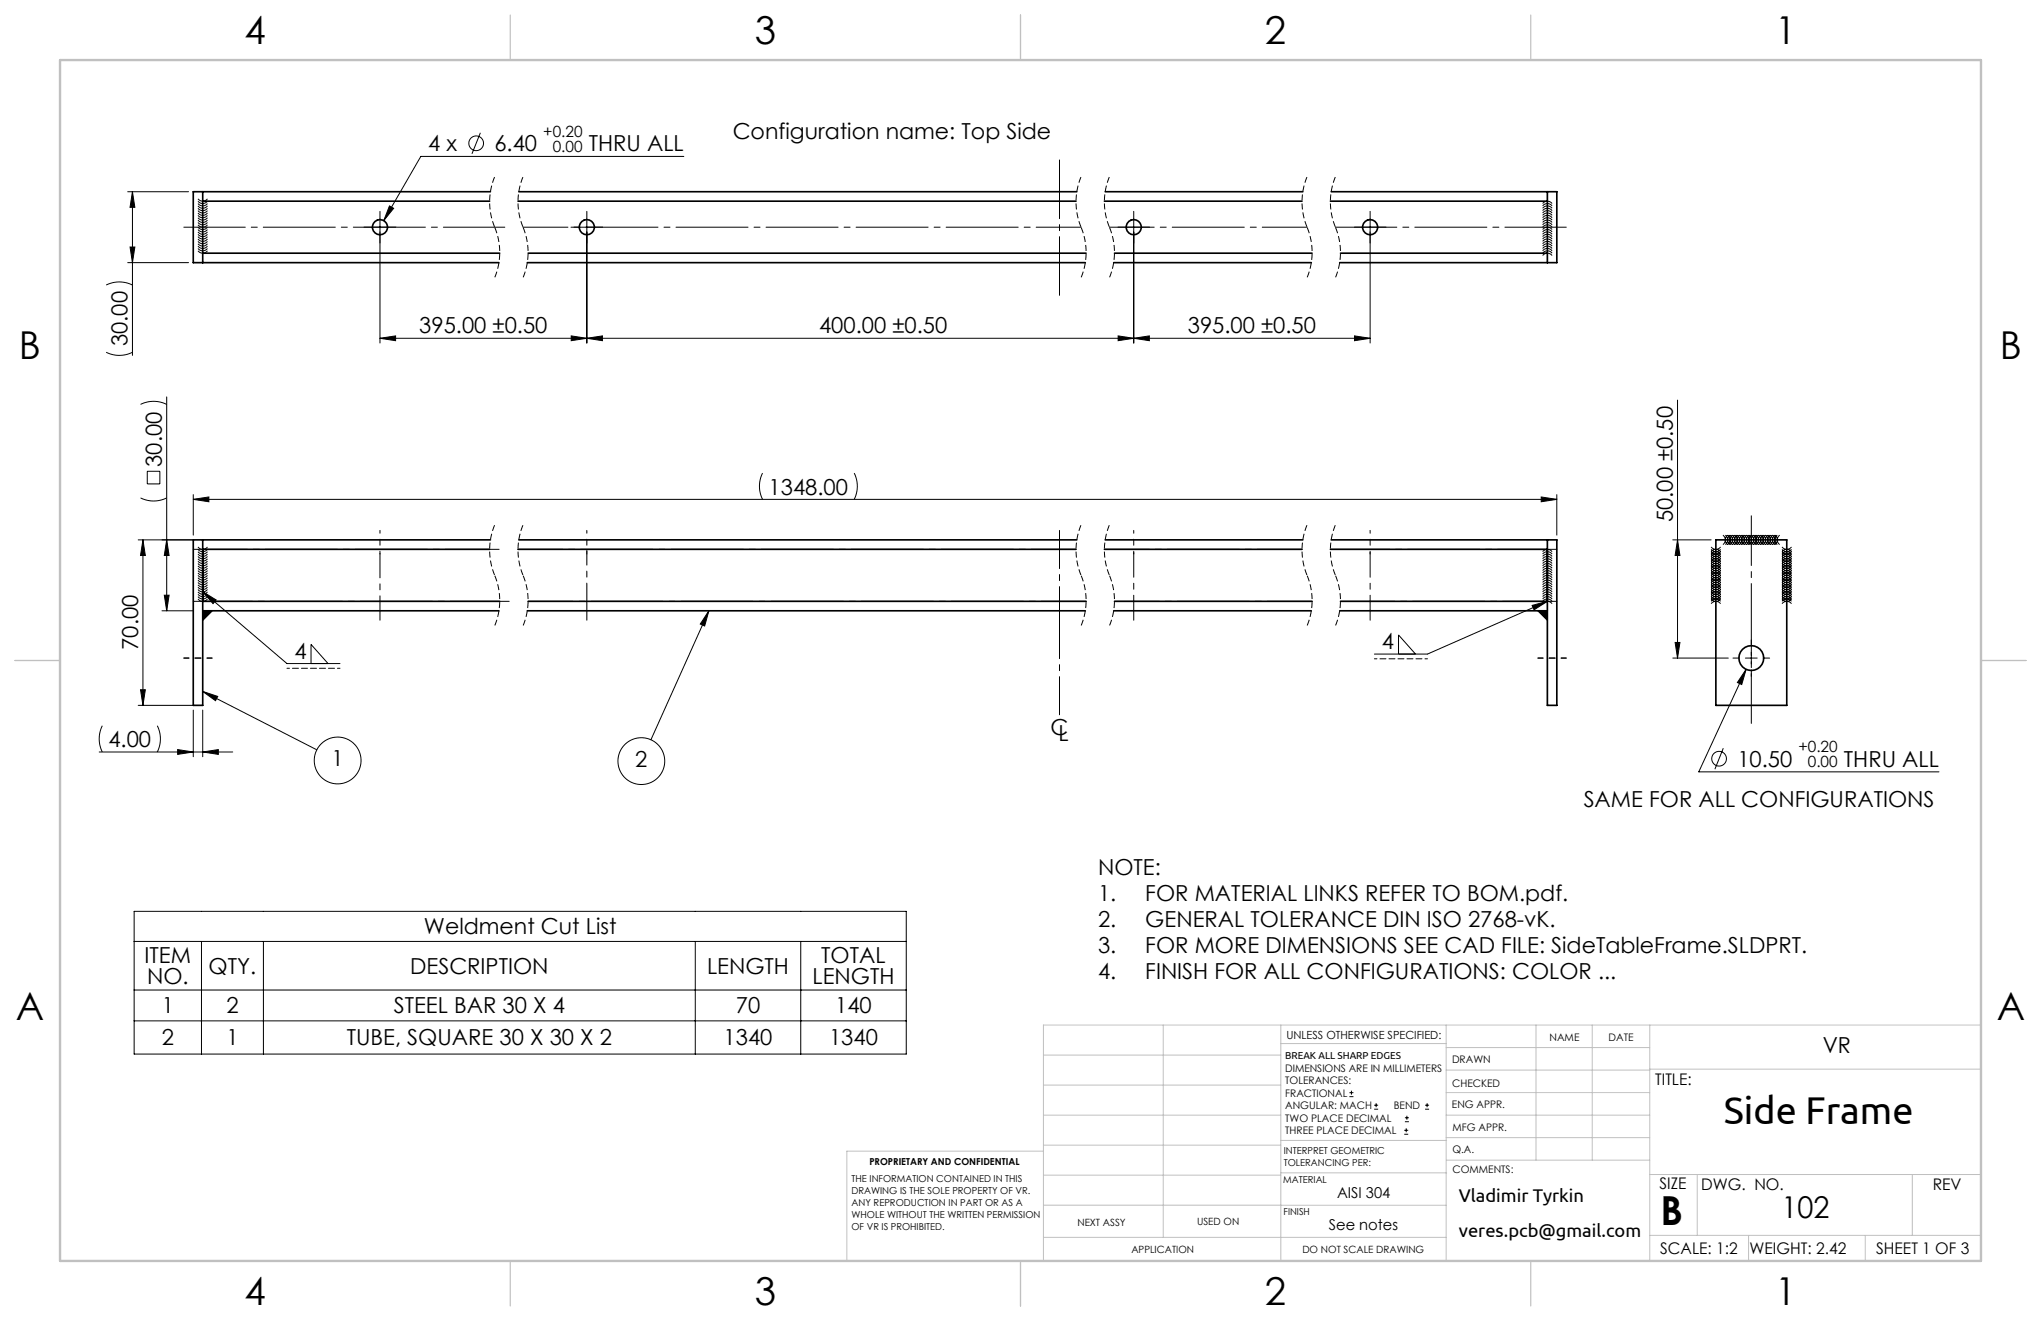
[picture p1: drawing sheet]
<svg xmlns="http://www.w3.org/2000/svg" width="432mm" height="279mm" viewBox="0 0 432 279" stroke-linecap="round" stroke-linejoin="round" font-family="sans-serif">
<g fill="none" stroke="#000" stroke-width=".21">
<path d="M101.6 28.1l-1.7 4.4M144.7 33.1h-55.7l-7.8 13.6M27 40.6h12.9M27 55.6h12.9M27.5 52.2h1l-.5 3.4zM28 40.6v34.6M28 40.6l.5 3.3h-1zM41.9 42.1a1.25 1.25 0 0 0 2 0M41.9 42.6a1.25 1.25 0 0 0 2 0M41.9 43.1a1.25 1.25 0 0 0 2 0M41.9 43.6a1.25 1.25 0 0 0 2 0M41.9 44.1a1.25 1.25 0 0 0 2 0"/>
<path d="M41.9 44.6a1.25 1.25 0 0 0 2 0M41.9 45.1a1.25 1.25 0 0 0 2 0M41.9 45.6a1.25 1.25 0 0 0 2 0M41.9 46.1a1.25 1.25 0 0 0 2 0M41.9 46.6a1.25 1.25 0 0 0 2 0M41.9 47.1a1.25 1.25 0 0 0 2 0M41.9 47.6a1.25 1.25 0 0 0 2 0M41.9 48.1a1.25 1.25 0 0 0 2 0M41.9 48.6a1.25 1.25 0 0 0 2 0M41.9 49.1a1.25 1.25 0 0 0 2 0M41.9 49.6a1.25 1.25 0 0 0 2 0M41.9 50.1a1.25 1.25 0 0 0 2 0"/>
<path d="M41.9 50.6a1.25 1.25 0 0 0 2 0M41.9 51.1a1.25 1.25 0 0 0 2 0M41.9 51.6a1.25 1.25 0 0 0 2 0M41.9 52.1a1.25 1.25 0 0 0 2 0M41.9 52.6a1.25 1.25 0 0 0 2 0M41.9 53.1a1.25 1.25 0 0 0 2 0M78.6 48.1h3.5M80.4 46.3v26.3M82.4 43.6l.9 .5-2.1 2.6zM122.4 48.1h3.5M124.2 46.3v26.3M238.1 48.1h3.5"/>
<path d="M239.9 46.3v26.3M288.1 48.1h3.5M289.9 46.3v26.3M326.4 54.1a1.25 1.25 0 0 1 2 0M326.4 53.6a1.25 1.25 0 0 1 2 0M326.4 53.1a1.25 1.25 0 0 1 2 0M326.4 52.6a1.25 1.25 0 0 1 2 0M326.4 52.1a1.25 1.25 0 0 1 2 0M326.4 51.6a1.25 1.25 0 0 1 2 0M326.4 51.1a1.25 1.25 0 0 1 2 0M326.4 50.6a1.25 1.25 0 0 1 2 0M326.4 50.1a1.25 1.25 0 0 1 2 0"/>
<path d="M326.4 49.6a1.25 1.25 0 0 1 2 0M326.4 49.1a1.25 1.25 0 0 1 2 0M326.4 48.6a1.25 1.25 0 0 1 2 0M326.4 48.1a1.25 1.25 0 0 1 2 0M326.4 47.6a1.25 1.25 0 0 1 2 0M326.4 47.1a1.25 1.25 0 0 1 2 0M326.4 46.6a1.25 1.25 0 0 1 2 0M326.4 46.1a1.25 1.25 0 0 1 2 0M326.4 45.6a1.25 1.25 0 0 1 2 0M326.4 45.1a1.25 1.25 0 0 1 2 0M326.4 44.6a1.25 1.25 0 0 1 2 0M326.4 44.1a1.25 1.25 0 0 1 2 0"/>
<path d="M326.4 43.6a1.25 1.25 0 0 1 2 0M326.4 43.1a1.25 1.25 0 0 1 2 0M22.5 74.5a6.2 6.2 0 0 0 5.5 0M22.5 60.3a6.2 6.2 0 0 1 5.5 0M80.4 71.6l3.3-.6v1.1zM80.4 71.6h209.5M120.8 71l3.4 .6-3.4 .5zM124.2 71.6l3.3-.6v1.1zM236.6 71l3.3 .6-3.3 .5zM239.9 71.6l3.3-.6v1.1zM286.6 71l3.3 .6-3.3 .5zM29.7 85.5a6.2 6.2 0 0 1 5.6 0"/>
<path d="M31.2 99.7h2.6v2.6h-2.6zM35.3 83.9v45.3M354.9 84.6v54.6M29.2 114.2h11.7M29.7 105.3a6.2 6.2 0 0 0 5.6 0M30.2 114.2l.5 3.3h-1zM30.2 114.2v35M35.3 114.2l.5 3.3h-1zM40.9 104.6v8.6M40.9 105.6h288.5M40.9 105.6l3.3-.5v1zM41.9 115.7a1.25 1.25 0 0 0 2 0"/>
<path d="M41.9 116.2a1.25 1.25 0 0 0 2 0M41.9 116.7a1.25 1.25 0 0 0 2 0M41.9 117.2a1.25 1.25 0 0 0 2 0M41.9 117.7a1.25 1.25 0 0 0 2 0M41.9 118.2a1.25 1.25 0 0 0 2 0M41.9 118.7a1.25 1.25 0 0 0 2 0M41.9 119.2a1.25 1.25 0 0 0 2 0M41.9 119.7a1.25 1.25 0 0 0 2 0M161.3 100.1a6.2 6.2 0 0 0 0 5.5M180.7 100.1a6.2 6.2 0 0 1 0 5.5M326.1 105.1l3.3 .5-3.3 .5zM326.4 119.7a1.25 1.25 0 0 1 2 0"/>
<path d="M326.4 119.2a1.25 1.25 0 0 1 2 0M326.4 118.7a1.25 1.25 0 0 1 2 0M326.4 118.2a1.25 1.25 0 0 1 2 0M326.4 117.7a1.25 1.25 0 0 1 2 0M326.4 117.2a1.25 1.25 0 0 1 2 0M326.4 116.7a1.25 1.25 0 0 1 2 0M329.4 104.6v8.6M353.9 114.2h8.1M354.9 114.2l.5 3.3h-1zM362 115.7a1.25 1.25 0 0 0 2 0M362 116.2a1.25 1.25 0 0 0 2 0M362.1 119.6a1.25 1.25 0 0 1 1.9 .1 1.25 1.25 0 0 1-2 0z"/>
<path d="M362.1 119.1a1.25 1.25 0 0 1 1.9 .1 1.25 1.25 0 0 1-2 0zM362.1 118.6a1.25 1.25 0 0 1 1.9 .1 1.25 1.25 0 0 1-2 0zM362.1 118.1a1.25 1.25 0 0 1 1.9 .1 1.25 1.25 0 0 1-2 0zM362.1 117.6a1.25 1.25 0 0 1 1.9 .1 1.25 1.25 0 0 1-2 0zM362.1 117.1a1.25 1.25 0 0 1 1.9 .1 1.25 1.25 0 0 1-2 0zM362.1 116.6a1.25 1.25 0 0 1 1.9 .1 1.25 1.25 0 0 1-2 0zM364.5 113.2a1.25 1.25 0 0 1 0 2M365 113.2a1.25 1.25 0 0 1 0 2M365.4 113.3l.1-.1a1.25 1.25 0 0 1 0 2 1.25 1.25 0 0 1-.1-1.9zM365.9 113.3l.1-.1a1.25 1.25 0 0 1 0 2 1.25 1.25 0 0 1-.1-1.9zM366.4 113.3l.1-.1a1.25 1.25 0 0 1 0 2 1.25 1.25 0 0 1-.1-1.9zM366.9 113.3l.1-.1a1.25 1.25 0 0 1 0 2 1.25 1.25 0 0 1-.1-1.9z"/>
<path d="M367.4 113.3l.1-.1a1.25 1.25 0 0 1 0 2 1.25 1.25 0 0 1-.1-1.9zM367.9 113.3l.1-.1a1.25 1.25 0 0 1 0 2 1.25 1.25 0 0 1-.1-1.9zM368.4 113.3l.1-.1a1.25 1.25 0 0 1 0 2 1.25 1.25 0 0 1-.1-1.9zM368.9 113.3l.1-.1a1.25 1.25 0 0 1 0 2 1.25 1.25 0 0 1-.1-1.9zM369.4 113.3l.1-.1a1.25 1.25 0 0 1 0 2 1.25 1.25 0 0 1-.1-1.9zM369.9 113.3l.1-.1a1.25 1.25 0 0 1 0 2 1.25 1.25 0 0 1-.1-1.9zM370.4 113.3l.1-.1a1.25 1.25 0 0 1 0 2 1.25 1.25 0 0 1-.1-1.9zM370.9 113.3l.1-.1a1.25 1.25 0 0 1 0 2 1.25 1.25 0 0 1-.1-1.9zM371.4 113.3l.1-.1a1.25 1.25 0 0 1 0 2 1.25 1.25 0 0 1-.1-1.9zM371.9 113.3l.1-.1a1.25 1.25 0 0 1 0 2 1.25 1.25 0 0 1-.1-1.9zM372.4 113.3l.1-.1a1.25 1.25 0 0 1 0 2 1.25 1.25 0 0 1-.1-1.9zM372.9 113.3l.1-.1a1.25 1.25 0 0 1 0 2 1.25 1.25 0 0 1-.1-1.9z"/>
<path d="M373.4 113.3l.1-.1a1.25 1.25 0 0 1 0 2 1.25 1.25 0 0 1-.1-1.9zM373.9 113.3l.1-.1a1.25 1.25 0 0 1 0 2 1.25 1.25 0 0 1-.1-1.9zM374.4 113.3l.1-.1a1.25 1.25 0 0 1 0 2 1.25 1.25 0 0 1-.1-1.9zM374.9 113.3l.1-.1a1.25 1.25 0 0 1 0 2 1.25 1.25 0 0 1-.1-1.9zM375.4 113.3l.1-.1a1.25 1.25 0 0 1 0 2 1.25 1.25 0 0 1-.1-1.9zM376 113.2a1.25 1.25 0 0 0 0 2M376.5 113.2a1.25 1.25 0 0 0 0 2M377 115.7a1.25 1.25 0 0 0 2 0M377 116.2a1.25 1.25 0 0 0 2 0M377.1 116.6a1.25 1.25 0 0 1 1.9 .1 1.25 1.25 0 0 1-2 0zM377.1 117.1a1.25 1.25 0 0 1 1.9 .1 1.25 1.25 0 0 1-2 0zM377.1 117.6a1.25 1.25 0 0 1 1.9 .1 1.25 1.25 0 0 1-2 0z"/>
<path d="M377.1 118.1a1.25 1.25 0 0 1 1.9 .1 1.25 1.25 0 0 1-2 0zM377.1 118.6a1.25 1.25 0 0 1 1.9 .1 1.25 1.25 0 0 1-2 0zM377.1 119.1a1.25 1.25 0 0 1 1.9 .1 1.25 1.25 0 0 1-2 0zM377.1 119.6a1.25 1.25 0 0 1 1.9 .1 1.25 1.25 0 0 1-2 0zM34.3 129.2h6.6M34.8 125.9h1l-.5 3.3zM41.9 120.2a1.25 1.25 0 0 0 2 0M41.9 120.7a1.25 1.25 0 0 0 2 0M41.9 121.2a1.25 1.25 0 0 0 2 0M41.9 121.7a1.25 1.25 0 0 0 2 0M41.9 122.2a1.25 1.25 0 0 0 2 0M41.9 122.7a1.25 1.25 0 0 0 2 0"/>
<path d="M41.9 123.2a1.25 1.25 0 0 0 2 0M41.9 123.7a1.25 1.25 0 0 0 2 0M41.9 124.2a1.25 1.25 0 0 0 2 0M41.9 124.7a1.25 1.25 0 0 0 2 0M41.9 125.2a1.25 1.25 0 0 0 2 0M41.9 125.7a1.25 1.25 0 0 0 2 0M41.9 126.2a1.25 1.25 0 0 0 2 0M41.9 126.7a1.25 1.25 0 0 0 2 0M42.9 125.1l2.8 1.8-.6 .8zM42.9 125.1l17.8 15.2h11.2M42.9 129.2h2l-2 2zM44.9 129.2l-2 2"/>
<path d="M150 129.2l-12.3 27.3M150 129.2l-.9 3.2-.9-.4zM295.9 138.3v-4l3.6 4M324.1 128.1l3.3-.9-2.9 1.8zM325.4 129.2h2v2zM325.4 129.2l2 2M326.4 127.7a1.25 1.25 0 0 1 2 0M326.4 127.2a1.25 1.25 0 0 1 2 0M326.4 126.7a1.25 1.25 0 0 1 2 0M326.4 126.2a1.25 1.25 0 0 1 2 0M326.4 125.7a1.25 1.25 0 0 1 2 0M326.4 125.2a1.25 1.25 0 0 1 2 0"/>
<path d="M326.4 124.7a1.25 1.25 0 0 1 2 0M326.4 124.2a1.25 1.25 0 0 1 2 0M326.4 123.7a1.25 1.25 0 0 1 2 0M326.4 123.2a1.25 1.25 0 0 1 2 0M326.4 122.7a1.25 1.25 0 0 1 2 0M326.4 122.2a1.25 1.25 0 0 1 2 0M326.4 121.7a1.25 1.25 0 0 1 2 0M326.4 121.2a1.25 1.25 0 0 1 2 0M326.4 120.7a1.25 1.25 0 0 1 2 0M326.4 120.2a1.25 1.25 0 0 1 2 0M327.4 127.2l-25.4 11.1h-11.2M353.9 139.2h11.7"/>
<path d="M354.4 135.9h1l-.5 3.3zM362 127.7a1.25 1.25 0 0 1 2 0M362 127.2a1.25 1.25 0 0 1 2 0M362.1 126.6a1.25 1.25 0 0 1 1.9 .1 1.25 1.25 0 0 1-2 0zM362.1 126.1a1.25 1.25 0 0 1 1.9 .1 1.25 1.25 0 0 1-2 0zM362.1 125.6a1.25 1.25 0 0 1 1.9 .1 1.25 1.25 0 0 1-2 0zM362.1 125.1a1.25 1.25 0 0 1 1.9 .1 1.25 1.25 0 0 1-2 0zM362.1 124.6a1.25 1.25 0 0 1 1.9 .1 1.25 1.25 0 0 1-2 0zM362.1 124.1a1.25 1.25 0 0 1 1.9 .1 1.25 1.25 0 0 1-2 0zM362.1 123.6a1.25 1.25 0 0 1 1.9 .1 1.25 1.25 0 0 1-2 0zM362.1 123.1a1.25 1.25 0 0 1 1.9 .1 1.25 1.25 0 0 1-2 0zM362.1 122.6a1.25 1.25 0 0 1 1.9 .1 1.25 1.25 0 0 1-2 0z"/>
<path d="M362.1 122.1a1.25 1.25 0 0 1 1.9 .1 1.25 1.25 0 0 1-2 0zM362.1 121.6a1.25 1.25 0 0 1 1.9 .1 1.25 1.25 0 0 1-2 0zM362.1 121.1a1.25 1.25 0 0 1 1.9 .1 1.25 1.25 0 0 1-2 0zM362.1 120.6a1.25 1.25 0 0 1 1.9 .1 1.25 1.25 0 0 1-2 0zM362.1 120.1a1.25 1.25 0 0 1 1.9 .1 1.25 1.25 0 0 1-2 0zM369.3 139.2h2.5M370.5 137.9v2.5M377 127.7a1.25 1.25 0 0 1 2 0M377 127.2a1.25 1.25 0 0 1 2 0M377.1 120.1a1.25 1.25 0 0 1 1.9 .1 1.25 1.25 0 0 1-2 0zM377.1 120.6a1.25 1.25 0 0 1 1.9 .1 1.25 1.25 0 0 1-2 0zM377.1 121.1a1.25 1.25 0 0 1 1.9 .1 1.25 1.25 0 0 1-2 0z"/>
<path d="M377.1 121.6a1.25 1.25 0 0 1 1.9 .1 1.25 1.25 0 0 1-2 0zM377.1 122.1a1.25 1.25 0 0 1 1.9 .1 1.25 1.25 0 0 1-2 0zM377.1 122.6a1.25 1.25 0 0 1 1.9 .1 1.25 1.25 0 0 1-2 0zM377.1 123.1a1.25 1.25 0 0 1 1.9 .1 1.25 1.25 0 0 1-2 0zM377.1 123.6a1.25 1.25 0 0 1 1.9 .1 1.25 1.25 0 0 1-2 0zM377.1 124.1a1.25 1.25 0 0 1 1.9 .1 1.25 1.25 0 0 1-2 0zM377.1 124.6a1.25 1.25 0 0 1 1.9 .1 1.25 1.25 0 0 1-2 0zM377.1 125.1a1.25 1.25 0 0 1 1.9 .1 1.25 1.25 0 0 1-2 0zM377.1 125.6a1.25 1.25 0 0 1 1.9 .1 1.25 1.25 0 0 1-2 0zM377.1 126.1a1.25 1.25 0 0 1 1.9 .1 1.25 1.25 0 0 1-2 0zM377.1 126.6a1.25 1.25 0 0 1 1.9 .1 1.25 1.25 0 0 1-2 0zM21 159.1h28.2"/>
<path d="M21.6 153.5a6.2 6.2 0 0 0 0 5.6M29.2 149.2h11.7M29.7 145.9h1l-.5 3.3zM33.3 153.5a6.2 6.2 0 0 1 0 5.6M37.6 158.5l3.3 .6-3.3 .5zM40.9 150.2v9.9M42.9 146.2l3.2 1.1-.5 .9zM42.9 150.2v9.9M42.9 159.1l3.3-.6v1.1zM42.9 146.2l24.1 12.4M65.8 140.3v-4l3.6 4M364.6 158.3l-1.8 4.4"/>
<path d="M369.4 141.6l-10 21.7h50.8M369.4 141.6l-.9 3.2-.9-.4zM28.4 192.8h163.3v30.1h-163.3zM28.4 199.1h163.3M42.6 199.1v23.8M55.7 199.1v23.8M147.1 199.1v23.8M169.4 199.1v23.8M28.4 209.4h163.3M28.4 215.9h163.3M285.5 231.9h.8M285.5 231.1h.8"/>
<path d="M285.9 230.7v.8M290.7 234.6h.9M290.7 233.8h.9M291.1 233.3v.9M297.1 239.9h.8M297.1 239.1h.8M297.2 237.3h.9M297.2 236.4h.9M297.5 238.6v.9M297.6 236v.8M301.5 234.6h.8M301.5 233.8h.8"/>
<path d="M301.9 233.3v.9"/>
<circle cx="100.7" cy="30.3" r="1.56"/>
<circle cx="71.4" cy="160.8" r="4.9"/>
<circle cx="135.7" cy="161" r="4.9"/>
<circle cx="363.7" cy="160.5" r="1.56"/>
</g>
<g fill="none" stroke="#000" stroke-width=".21" stroke-dasharray="1.3 .6" stroke-dashoffset="-.1" stroke-linecap="butt">
<path d="M104.7 37.4a13.9 13.9 0 0 0 0 10.7M110.7 37.4a13.9 13.9 0 0 0 0 10.7M228.7 37.4a13.9 13.9 0 0 0 0 10.7M234.7 37.4a13.9 13.9 0 0 0 0 10.7M276.5 37.4a13.9 13.9 0 0 0 0 10.7M282.5 37.4a13.9 13.9 0 0 0 0 10.7M104.7 48.1a13.9 13.9 0 0 1 0 10.6M110.7 48.1a13.9 13.9 0 0 1 0 10.6M228.7 48.1a13.9 13.9 0 0 1 0 10.6M234.7 48.1a13.9 13.9 0 0 1 0 10.6M276.5 48.1a13.9 13.9 0 0 1 0 10.6M282.5 48.1a13.9 13.9 0 0 1 0 10.6"/>
<path d="M104.7 111a13.9 13.9 0 0 0 0 10.7M110.7 111a13.9 13.9 0 0 0 0 10.7M228.7 111a13.9 13.9 0 0 0 0 10.7M234.7 111a13.9 13.9 0 0 0 0 10.7M276.5 111a13.9 13.9 0 0 0 0 10.7M282.5 111a13.9 13.9 0 0 0 0 10.7M104.7 121.7a13.9 13.9 0 0 1 0 10.7M110.7 121.7a13.9 13.9 0 0 1 0 10.7M228.7 121.7a13.9 13.9 0 0 1 0 10.7M234.7 121.7a13.9 13.9 0 0 1 0 10.7M276.5 121.7a13.9 13.9 0 0 1 0 10.7M282.5 121.7a13.9 13.9 0 0 1 0 10.7"/>
</g>
<g fill="none" stroke="#000" stroke-width=".21" stroke-dasharray="15.2 1.3 1.3 1.3">
<path d="M78.6 48.1h-1.6M80.4 46.3v-1.6M80.4 49.8v1.6M82.1 48.1h1.6M122.4 48.1h-1.6M124.2 46.3v-1.6M124.2 49.8v1.6M125.9 48.1h1.6M238.1 48.1h-1.6M239.9 46.3v-1.6M239.9 49.8v1.6M241.6 48.1h1.6"/>
<path d="M288.1 48.1h-1.6M289.9 46.3v-1.6M289.9 49.8v1.6M291.6 48.1h1.6M368 139.2h-1.4M370.5 136.7v-1.4M373 139.2h1.4M370.5 141.7v1.4"/>
</g>
<path d="M224.2 62.5v-28.7M107.7 127.2h-66.8" fill="none" stroke="#000" stroke-width=".21" stroke-dasharray="15.2 1.3 1.3 1.3" stroke-dashoffset="2.8"/>
<path d="M106.8 48.1h-67.9" fill="none" stroke="#000" stroke-width=".21" stroke-dasharray="15.2 1.3 1.3 1.3" stroke-dashoffset="2.2"/>
<path d="M228.7 48.1h-118M227.6 116.2h-118M229.8 127.2h-118.1" fill="none" stroke="#000" stroke-width=".21" stroke-dasharray="15.2 1.3 1.3 1.3" stroke-dashoffset="5.7"/>
<path d="M276.5 48.1h-41.8M275.5 116.2h-41.9M277.6 127.2h-41.8" fill="none" stroke="#000" stroke-width=".21" stroke-dasharray="15.2 1.3 1.3 1.3" stroke-dashoffset="5.8"/>
<path d="M331.4 48.1h-48.9" fill="none" stroke="#000" stroke-width=".21" stroke-dasharray="15.2 1.3 1.3 1.3" stroke-dashoffset="2.3"/>
<path d="M370.5 153v-43.9" fill="none" stroke="#000" stroke-width=".21" stroke-dasharray="15.2 1.3 1.3 1.3" stroke-dashoffset="4.7"/>
<g fill="none" stroke="#c0c0c0" stroke-width=".21">
<path d="M246.1 216.8v44.9M271 216.8v49.9M305.9 216.8v49.9M325 216.8v28.6M336.9 216.8v28.6M349 216.8v49.9M419.1 216.8h-198.3v49.9M220.8 235.9h50.2M220.8 229.5h50.2M220.8 223.2h50.2M271 220.7h34.9M305.9 231.1h43.1"/>
<path d="M305.9 226.3h43.1M305.9 221.6h43.1M305.9 235.9h43.1M349 226.1h70.1M220.8 248.6h50.2M220.8 242.2h50.2M220.8 254.9h50.2M220.8 243.5h-41.6v23.2M271 254.9h34.9M271 248.1h35.1M271 241.2h35.1M305.9 240.6h43.1"/>
<path d="M306.1 245.4h42.9M349 248.4h70.1M359.1 248.4v12.9M404.6 248.4v12.9M220.8 261.7h85.1M349 261.3h70.1M369.9 261.3v5.4M394.6 261.3v5.4"/>
</g>
<path d="M107.9 3.2v9.5M215.9 3.2v9.5M323.8 3.2v9.5M3.2 139.7h9.5M419.1 139.7h9.5M107.9 266.7v9.5M215.9 266.7v9.5M323.8 266.7v9.5" fill="none" stroke="#c0c0c0" stroke-width=".25"/>
<path d="M12.7 12.7h406.4v254h-406.4z" fill="none" stroke="#c0c0c0" stroke-width=".5"/>
<path d="M302 139.3h-11.2M71.9 141.3h-11.2" fill="none" stroke="#000" stroke-width=".21" stroke-dasharray="1.3 .6" stroke-dashoffset=".7"/>
<path d="M224.2 151.2v-39" fill="none" stroke="#000" stroke-width=".21" stroke-dasharray="15.2 1.3 1.3 1.3" stroke-dashoffset="7.2"/>
<path d="M44.9 139.2h-6" fill="none" stroke="#000" stroke-width=".21" stroke-dasharray="15.2 1.3 1.3 1.3" stroke-dashoffset="14.2"/>
<path d="M38.9 139.2h6M325.4 139.2h6" fill="none" stroke="#000" stroke-width=".21" stroke-dasharray="15.2 1.3 1.3 1.3" stroke-dashoffset="14.1"/>
<path d="M105.6 116.2h-64.7M329.4 127.2h-45.8" fill="none" stroke="#000" stroke-width=".21" stroke-dasharray="15.2 1.3 1.3 1.3" stroke-dashoffset="3.8"/>
<path d="M329.4 116.2h-47.9" fill="none" stroke="#000" stroke-width=".21" stroke-dasharray="15.2 1.3 1.3 1.3" stroke-dashoffset="2.7"/>
<path d="M239.9 131.2v-14.4M289.9 131.2v-14.4" fill="none" stroke="#000" stroke-width=".21" stroke-dasharray="15.2 1.3 1.3 1.3" stroke-dashoffset="10"/>
<path d="M80.4 117.2v-5M124.2 117.2v-5M239.9 117.2v-5M289.9 117.2v-5" fill="none" stroke="#000" stroke-width=".21" stroke-dasharray="15.2 1.3 1.3 1.3" stroke-dashoffset="14.6"/>
<path d="M124.2 131.2v-14.8" fill="none" stroke="#000" stroke-width=".21" stroke-dasharray="15.2 1.3 1.3 1.3" stroke-dashoffset="7.4"/>
<path d="M80.4 131.2v-14.1" fill="none" stroke="#000" stroke-width=".21" stroke-dasharray="15.2 1.3 1.3 1.3" stroke-dashoffset="10.1"/>
<g fill="#000">
<path d="M124.2 71.6l3.3-.6v1.1zM236.6 71l3.3 .6-3.3 .5zM80.4 71.6l3.3-.6v1.1zM120.8 71l3.4 .6-3.4 .5zM239.9 71.6l3.3-.6v1.1zM286.6 71l3.3 .6-3.3 .5z"/>
<path d="M35.3 114.2l.5 3.3h-1zM34.8 125.9h1l-.5 3.3zM28 40.6l.5 3.3h-1zM27.5 52.2h1l-.5 3.4z"/>
<path d="M40.9 105.6l3.3-.5v1zM326.1 105.1l3.3 .5-3.3 .5zM82.4 43.6l-1.2 3.1 2.1-2.6zM369.4 141.6l-1.8 2.8 .9 .4z"/>
<path d="M150 129.2l-.9 3.2-.9-.4zM42.9 146.2l3.2 1.1-.5 .9zM325.4 129.2h2v2zM42.9 129.2v2l2-2z"/>
<path d="M324.1 128.1l3.3-.9-2.9 1.8zM42.9 125.1l2.8 1.8-.6 .8z"/>
<path d="M29.7 145.9h1l-.5 3.3zM30.2 114.2l.5 3.3h-1zM354.4 135.9h1l-.5 3.3zM354.9 114.2l.5 3.3h-1z"/>
<path d="M42.9 159.1l3.3-.6v1.1zM37.6 158.5l3.3 .6-3.3 .5z"/>
</g>
<g fill="none" stroke="#000" stroke-width=".35">
<path d="M42.9 40.6v15M42.9 53.6h62.8M42.9 42.6h60.7M103.8 40.6h-62.9v15h64.7M109.6 42.6h118M109.8 40.6h118M111.6 55.6h118M111.7 53.6h118.1M233.6 42.6h41.9M233.8 40.6h41.8M235.6 55.6h41.8M235.8 53.6h41.8"/>
<path d="M281.5 42.6h45.9M281.6 40.6h47.8v15h-46M283.6 53.6h43.8M327.4 40.6v15M42.9 116.2h60.7M42.9 114.2v35h-2v-35h62.9M109.6 116.2h118M109.8 114.2h118M233.6 116.2h41.9M233.8 114.2h41.8M281.5 116.2h45.9M281.6 114.2h47.8v35h-2v-35"/>
<path d="M363 114.2h15v35h-15zM42.9 127.2h62.8M42.9 129.2h62.7M111.6 129.2h118M111.7 127.2h118.1M235.6 129.2h41.8M235.8 127.2h41.8M283.4 129.2h44M283.6 127.2h43.8"/>
<circle cx="80.4" cy="48.1" r="1.6"/>
<circle cx="124.2" cy="48.1" r="1.6"/>
<circle cx="239.9" cy="48.1" r="1.6"/>
<circle cx="289.9" cy="48.1" r="1.6"/>
<circle cx="370.5" cy="139.2" r="2.62"/>
</g>
<text font-size="8.5" x="351.3" y="259">B</text>
<text font-size="8.2" x="364.7" y="237.7">Side Frame</text>
<g font-size="8.1">
<text x="51.7" y="9.3">4</text>
<text x="159.7" y="9.3">3</text>
<text x="267.6" y="9.3">2</text>
<text x="375.6" y="9.3">1</text>
<text x="4" y="76">B</text>
<text x="423.1" y="76">B</text>
<text x="3.3" y="215.7">A</text>
<text x="422.4" y="215.7">A</text>
<text x="51.7" y="276">4</text>
<text x="159.7" y="276">3</text>
<text x="267.6" y="276">2</text>
<text x="375.6" y="276">1</text>
</g>
<text font-size="6.3" x="376.9" y="257.6">102</text>
<g font-size="4.7">
<text x="155" y="29.4">Configuration name: Top Side</text>
<text x="90.6" y="32">4 x</text>
<text x="104.6" y="32">6.40</text>
<text x="124.6" y="32">THRU ALL</text>
<text x="88.7" y="70.5">395.00 ±0.50</text>
<text x="173.3" y="70.5">400.00 ±0.50</text>
<text x="251.3" y="70.5">395.00 ±0.50</text>
<text x="27" y="73.2" transform="rotate(-90 27 73.2)">30.00</text>
<text x="34.3" y="98.7" transform="rotate(-90 34.3 98.7)">30.00</text>
<text x="162.6" y="104.6">1348.00</text>
<text x="353.9" y="110.5" transform="rotate(-90 353.9 110.5)">50.00 ±0.50</text>
<text x="29.2" y="137.4" transform="rotate(-90 29.2 137.4)">70.00</text>
<text x="292.4" y="137.3">4</text>
<text x="62.3" y="139.3">4</text>
<text x="222.3" y="155.4">C</text>
<text x="22.9" y="158">4.00</text>
<text x="224" y="156.7">L</text>
<text x="70.1" y="162.1">1</text>
<text x="134.4" y="162.2">2</text>
<text x="367.6" y="162.2">10.50</text>
<text x="390.1" y="162.2">THRU ALL</text>
<text x="335" y="170.7">SAME FOR ALL CONFIGURATIONS</text>
<text x="232.3" y="185">NOTE:</text>
<text x="232.3" y="190.5">1.</text>
<text x="242.3" y="190.5">FOR MATERIAL LINKS REFER TO BOM.pdf.</text>
<text x="89.7" y="197.6">Weldment Cut List</text>
<text x="232.3" y="196">2.</text>
<text x="242.3" y="196">GENERAL TOLERANCE DIN ISO 2768-vK.</text>
<text x="30.6" y="203.7">ITEM</text>
<text x="173.8" y="203.7">TOTAL</text>
<text x="232.3" y="201.5">3.</text>
<text x="242.3" y="201.5">FOR MORE DIMENSIONS SEE CAD FILE: SideTableFrame.SLDPRT.</text>
<text x="31.1" y="208.2">NO.</text>
<text x="44.1" y="206">QTY.</text>
<text x="86.8" y="206">DESCRIPTION</text>
<text x="149.6" y="206">LENGTH</text>
<text x="171.9" y="208.2">LENGTH</text>
<text x="232.3" y="207">4.</text>
<text x="242.3" y="207">FINISH FOR ALL CONFIGURATIONS: COLOR ...</text>
<text x="34.2" y="214.4">1</text>
<text x="47.9" y="214.4">2</text>
<text x="83.3" y="214.4">STEEL BAR 30 X 4</text>
<text x="155.7" y="214.4">70</text>
<text x="176.7" y="214.4">140</text>
<text x="34.2" y="221.1">2</text>
<text x="47.9" y="221.1">1</text>
<text x="73.4" y="221.1">TUBE, SQUARE 30 X 30 X 2</text>
<text x="153.1" y="221.1">1340</text>
<text x="175.4" y="221.1">1340</text>
<text x="385.6" y="222.6">VR</text>
</g>
<g font-size="3.9">
<text x="308.6" y="254.3">Vladimir Tyrkin</text>
<text x="308.6" y="261.6">veres.pcb@gmail.com</text>
</g>
<g font-size="3.4">
<text x="350.2" y="229.5">TITLE:</text>
<text x="351.1" y="251.6">SIZE</text>
<text x="359.9" y="251.6">DWG. NO.</text>
<text x="408.9" y="251.7">REV</text>
<text x="351.2" y="265.2">SCALE: 1:2</text>
<text x="370.1" y="265.3">WEIGHT: 2.42</text>
<text x="396.9" y="265.2">SHEET 1 OF 3</text>
</g>
<g font-size="3.3">
<text x="114.9" y="28.9">+0.20</text>
<text x="116.9" y="32.1">0.00</text>
<text x="380.5" y="159.1">+0.20</text>
<text x="382.5" y="162.2">0.00</text>
</g>
<g font-size="3.2">
<text x="282.9" y="253.3">AISI 304</text>
<text x="281.1" y="260.1">See notes</text>
</g>
<text font-size="2.4" x="272.2" y="219.7">UNLESS OTHERWISE SPECIFIED:</text>
<g font-size="2.2">
<text x="327.8" y="220.1">NAME</text>
<text x="340.3" y="220.2">DATE</text>
<text x="271.9" y="226.6">DIMENSIONS ARE IN MILLIMETERS</text>
<text x="307.2" y="224.9">DRAWN</text>
<text x="271.9" y="229.3">TOLERANCES:</text>
<text x="271.9" y="231.9">FRACTIONAL</text>
<text x="307.3" y="229.8">CHECKED</text>
<text x="271.9" y="234.6">ANGULAR: MACH</text>
<text x="271.9" y="237.2">TWO PLACE DECIMAL</text>
<text x="271.9" y="239.9">THREE PLACE DECIMAL</text>
<text x="294.9" y="234.6">BEND</text>
<text x="307.2" y="234.5">ENG APPR.</text>
<text x="307.3" y="239.2">MFG APPR.</text>
<text x="307.3" y="243.9">Q.A.</text>
<text x="307.3" y="248.1">COMMENTS:</text>
</g>
<g font-size="2.1">
<text x="271.9" y="224.1">BREAK ALL SHARP EDGES</text>
<text x="227.9" y="259.2">NEXT ASSY</text>
<text x="253.3" y="259.2">USED ON</text>
<text x="239.3" y="265">APPLICATION</text>
<text x="275.5" y="265.1">DO NOT SCALE DRAWING</text>
</g>
<g font-size="2">
<text x="271.6" y="244.1">INTERPRET GEOMETRIC</text>
<text x="180.2" y="250">THE INFORMATION CONTAINED IN THIS</text>
<text x="183.9" y="246.4">PROPRIETARY AND CONFIDENTIAL</text>
<text x="271.5" y="250.2">MATERIAL</text>
<text x="271.6" y="246.6">TOLERANCING PER:</text>
<text x="180.2" y="252.5">DRAWING IS THE SOLE PROPERTY OF VR.</text>
<text x="180.2" y="255.1">ANY REPRODUCTION IN PART OR AS A</text>
<text x="180.2" y="257.6">WHOLE WITHOUT THE WRITTEN PERMISSION</text>
<text x="271.5" y="257">FINISH</text>
<text x="180.2" y="260.1">OF VR IS PROHIBITED.</text>
</g>
</svg>
